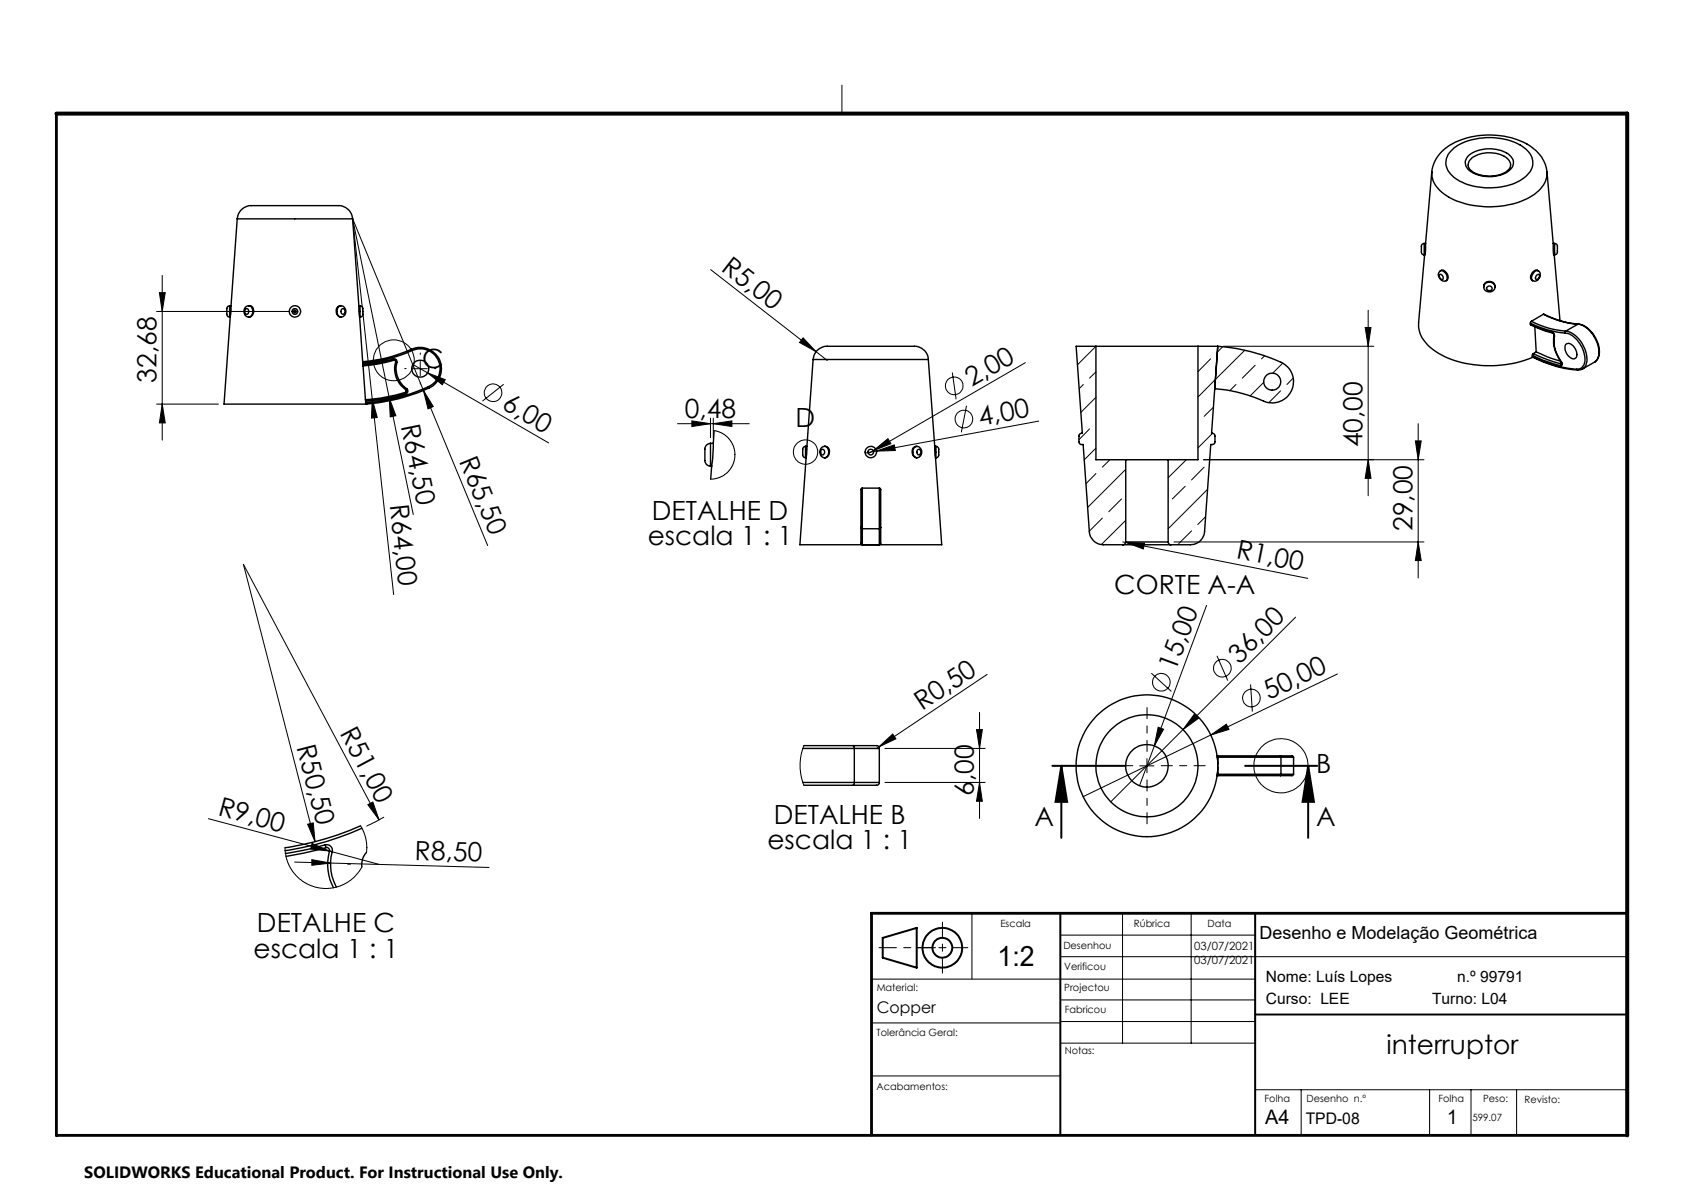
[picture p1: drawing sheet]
<svg xmlns="http://www.w3.org/2000/svg" width="297mm" height="210mm" viewBox="0 0 297 210" stroke-linecap="round" stroke-linejoin="round" font-family="sans-serif">
<g fill="none" stroke="#000" stroke-width=".18">
<path d="M148.5 15v5M62.2 38.6l12.5 30.3M62.2 38.6l3.5 31.8M62.2 38.6l10.7 52.1M27.6 54.9h23.4M28.1 51.6h1l-.5 3.3zM28.6 48.6v29M51.5 54.9h1M51.6 54.6l.8 .7M52 54.4v1M52.4 54.6l-.8 .7M125.3 47.5l18.6 14.5"/>
<path d="M141.6 59.6l2.3 2.4-2.9-1.6zM240.8 57.7h1l-.5 3.4zM241.3 54.7v32.7M27.6 71.3h10.9M28.6 71.3l.5 3.3h-1zM65.7 70.4l.8 3.2-1 .1zM65.7 70.4l3.7 34.4M68.7 70.2l1.1 3.1-1 .2zM72.8 64.3l2.6 1.4M72.8 65h2.6M74.1 63.7v2.5M74.7 68.9l1.7 2.8-.9 .4z"/>
<path d="M74.7 68.9l11.3 27.3M75.4 65.7l3.1 1.2-.5 .9zM75.4 65.7l21.4 12.4M88.8 67.8l-3.7 2.9M119.5 74.7h12.7M122 74.2l3.3 .5-3.3 .5zM125.3 73.7v3.5M125.8 74.7l3.3-.5v1zM125.8 73.7v3.5M125.9 75.9l1.3 .4 1.4 1 .4 .6 .4 1 .2 .8v.9l-.5 1.6-1 1.3-1.2 .7-1.6 .3M143.9 62l2 1.6M154 79.5l2.6-2.1 .5 .8z"/>
<path d="M154 79.5l-.9 .5M154.6 79.5l3.1-1.1 .2 1zM154.6 79.5l-2 .4M168 65.7l.6 4.7M170.5 71.5l-1 4.7M180.8 64l-26.8 15.5M183.2 74.3l-28.6 5.2M191.1 67.8l-.8 .7M192.2 75.6l-1.9 1.9M193.3 61.1l-3.3 3.2M193.3 70.1l-2.7 2.6M193.3 79l-2.1 2.1"/>
<path d="M193.3 65.6l-1.1 1.1M213.5 63.3l-2.2 2.2M213.9 76.4l-2.6 2.6M214 71.8l-1.6 1.6M215.7 61.1l-1.1 1.1M215.8 61.1h26.5M218 67.8l-1.1 1.1M219.5 61.8l-8.2 8.2M221.4 64.4l-2.3 2.3M222.9 67.4l-2.4 2.4M223 62.8l-.5 .5M225.8 68.9l-2 2.1"/>
<path d="M226.2 64l-1.7 1.8M228.1 66.7l-1.1 1.1M249.6 77.7h1l-.5 3.4zM250.1 74.7v27.2M193.3 83.5l-1.8 1.8M194.4 91.4l-2.2 2.2M195.8 81.1l-1.4 1.3M197.8 88l-2.3 2.2M198 95.6h.5M198.5 95.6l3.4 .2-.3 1zM198.5 95.6l32.1 6.4M198.5 82.8l-6.7 6.7"/>
<path d="M198.5 91.7l-4.3 4.3M207 95.6h44.1M209 85.8l-2.2 2.2M209.2 81.1l-3.2 3.1M210.1 93.6l-2.2 2.2M212.3 81.1h38.8M212.4 82.4l-2.3 2.2M212.6 91.1l-1.4 1.4M213 86.3l-7 6.9M241.3 81.1l.5 3.2h-1zM250.1 95.6l.5 3.2h-1zM174.1 118.9l-19.5 13.1"/>
<path d="M203.1 118.7l3.5 3.2M212.8 106.7l-9.2 24.8M214.6 115.6l1.9 4.4M228.5 108.8l-19.9 19.8M235.9 118.8l-44.9 21.7M141.8 131.5l-.4 1.2-.3 1.7 .1 2.1 .6 2M155 131.7l2.4-2.3 .6 .9zM156.1 138h17.6M156.1 132h17.6M172.2 128.6h1l-.4 3.4zM172.8 125.6v18.7M172.8 138l.4 3.3h-1z"/>
<path d="M201 135h2.5M202.3 133.8v2.5M203.6 131.5l-2.6 7M204.3 128.2l.9 .4-1.6 2.9zM208.6 128.6l-12.7 12.8M210.6 126l.7 .7-2.7 1.9zM213.5 129.6l2.8-1.9 .4 .9zM220.6 120.7l.3 4.8M36.8 144.3l21.3 5.8M50.3 149.5l.3 2 .4 1.1 .6 1 .9 1.1 .9 .7 1.1 .6 1.1 .4 1.1 .2 1.2 .1 1.2-.2 1.3-.4 .8-.5 1.2-.8 .9-1.1 .5-.8M52 152l34.3 1M54.3 145.3l.9-.2 .4 3.3z"/>
<path d="M55 151.6l3.3 .6-3.3 .4zM55 148.7l3.1 1.4-3.3-.4zM58.1 150.1l8.7 2.3M63.6 145.6l.6 1.1 .3 1.1 .2 1.4-.1 1.1M64.9 141.9l.9-.5 1.1 3.2zM66.9 144.6l-24-45.1 12.7 48.9M67.7 144.1l-3.1 1.6M153.7 172.6h67.7M171.4 161v11.6M187 164.9h34.4M187 168.7h100M187 176.3h34.4"/>
<path d="M198 161v22.9M210.1 161v22.9M153.7 189.7h33.3M153.7 180.4h33.3M187 183.9h34.4M187 180.1h34.4M221.4 192.1h65.4M229.5 192.1v8M252.1 192.1v8M259.4 192.1v8M267.5 192.1v8"/>
<circle cx="69.5" cy="63.5" r="3.6"/>
<circle cx="87" cy="69.2" r="1.56"/>
<circle cx="142.1" cy="79.7" r="2.15"/>
<circle cx="168.3" cy="68" r="1.56"/>
<circle cx="170" cy="73.9" r="1.55"/>
<circle cx="215.6" cy="117.8" r="1.55"/>
<circle cx="204.8" cy="120.3" r="1.55"/>
<circle cx="220.7" cy="123.1" r="1.56"/>
<circle cx="225.9" cy="135" r="4.8"/>
</g>
<g fill="none" stroke="#000" stroke-width=".35">
<path d="M185.6 135h12.7M187.2 135l1 6.4h-2zM187.2 135v12.7M219.6 135h12.7M230.7 135l1 6.4h-2zM230.7 135v12.7M155.7 165.4l6-1.8v7l-6-1.7zM187 161v39.1M221.4 161v39.1M221.4 178.9h65.4"/>
<circle cx="166.2" cy="167.1" r="1.75"/>
<circle cx="166.2" cy="167.1" r="3.5"/>
</g>
<path d="M71.6 65h-.2M74.1 62.5v-.3M74.1 67.5v.2M76.6 65h.3M61.8 152.4h-.5" fill="none" stroke="#000" stroke-width=".18" stroke-dasharray="15.2 1.3 1.3 1.3"/>
<path d="M199.8 135h-7.8M202.3 132.5v-7.7M202.3 137.5v7.8M204.8 135h7.7" fill="none" stroke="#000" stroke-width=".18" stroke-dasharray="15.2 1.3 1.3 1.3" stroke-dashoffset="13.3"/>
<path d="M161.7 167.1h9M166.2 162.6v9" fill="none" stroke="#000" stroke-width=".18" stroke-dasharray="6.3 1.3 1.3 1.3" stroke-dashoffset="3.8"/>
<path d="M165 167.1h-10" fill="none" stroke="#000" stroke-width=".18" stroke-dasharray="6.3 1.3 1.3 1.3" stroke-dashoffset="3.3"/>
<path d="M9.9 20v180.2h277.1M286.8 161h-133.1v39.1" fill="none" stroke="#000" stroke-width=".5"/>
<path d="M9.9 20h277.1v180.2" fill="none" stroke="#000" stroke-width=".7"/>
<g fill="#000">
<path d="M65.7 70.4l.8 3.2-1 .1zM68.7 70.2l1.1 3.1-1 .2zM74.7 68.9l1.7 2.8-.9 .4zM75.4 65.7l3.1 1.2-.5 .9zM141.6 59.6l2.3 2.4-2.9-1.6zM154 79.5l2.6-2.1 .5 .8zM154.6 79.5l3.1-1.1 .2 1zM198.5 95.6l3.4 .2-.3 1zM155 131.7l2.4-2.3 .6 .9zM204.3 128.2l.9 .4-1.6 2.9zM210.6 126l.7 .7-2.7 1.9zM213.5 129.6l2.8-1.9 .4 .9z"/>
<path d="M54.3 145.3l.9-.2 .4 3.3zM55 148.7l3.1 1.4-3.3-.4zM55 151.6l3.3 .6-3.3 .4zM64.9 141.9l.9-.5 1.1 3.2z"/>
<path d="M28.1 51.6h1l-.5 3.3zM28.6 71.3l.5 3.3h-1z"/>
<path d="M125.8 74.7l3.3-.5v1zM122 74.2l3.3 .5-3.3 .5z"/>
<path d="M240.8 57.7h1l-.5 3.4zM241.3 81.1l.5 3.2h-1z"/>
<path d="M249.6 77.7h1l-.5 3.4zM250.1 95.6l.5 3.2h-1z"/>
<path d="M172.8 138l.4 3.3h-1zM172.2 128.6h1l-.4 3.4z"/>
<path d="M230.7 135l1 6.4h-2zM187.2 135l1 6.4h-2z"/>
</g>
<g fill="none" stroke="#000" stroke-width=".25">
<path d="M41.8 38.6a2.73 2.73 0 0 1 3.3-2.3h13.6a2.99 2.99 0 0 1 3.4 1.6l.1 .7M41.8 38.6h20.4M41.8 38.6l-1.1 15.3M62.2 38.6l1.1 15.3M252.5 30.3a6.8 6.8 0 0 1 4.7-5.4 14.2 14.2 0 0 1 13 1.1 6.2 6.2 0 0 1 2.6 4.3M252.5 30.3a4.9 4.9 0 0 0 3 4.4 15.6 15.6 0 0 0 15.1-.4 4.6 4.6 0 0 0 2.2-4M252.5 30.3l-1.1 12.6M256.2 26.4a10.3 10.3 0 0 1 8.1-2 7.6 7.6 0 0 1 5.8 3.1 3 3 0 0 1-1.4 3.9 11.6 11.6 0 0 1-12 .1 3.1 3.1 0 0 1-1.1-4.6zM259 27.5a6.1 6.1 0 0 1 7.4 0 1.65 1.65 0 0 1-.4 2.7 6.2 6.2 0 0 1-7.2-.4 1.58 1.58 0 0 1 .2-2.3zM259.6 27.9a5.5 5.5 0 0 1 6.4 .2 1.34 1.34 0 0 1-.4 2.2 6 6 0 0 1-6.2-.3 1.34 1.34 0 0 1 .2-2.1zM272.8 30.3l1.1 12.6M40.5 53.9a.83 .83 0 0 0-.5 1.2v.3a.48 .48 0 0 0 .5 .5"/>
<path d="M40.5 53.9v2M40.5 53.9h.2M40.5 55.9h.1M40.6 55.9l-1.1 15.4h25M40.7 53.9l-.1 2M43.3 54.5a.47 .47 0 0 1 .6 .3 .47 .47 0 0 1-.3 .6 .53 .53 0 0 1-.3-.9zM43.9 53.9a1 1 0 0 0-.9 1 1 1 0 0 0 .9 1M43.9 53.9a1.04 1.04 0 0 1 .9 .9 1.04 1.04 0 0 1-.8 1.1h-.1a1.07 1.07 0 0 0 .7-1 1.07 1.07 0 0 0-.7-1zM60 53.9a1.03 1.03 0 0 0-.7 1.1 1.03 1.03 0 0 0 .8 .9M60 53.9h.1a1.07 1.07 0 0 0-.7 1 1.07 1.07 0 0 0 .7 1M60.1 53.9a1 1 0 0 1 .9 1 1 1 0 0 1-.9 1M60.3 54.5a.47 .47 0 0 1 .6 .3 .47 .47 0 0 1-.4 .6 .53 .53 0 0 1-.2-.9z"/>
<path d="M63.3 53.9l.1 2M63.3 53.9h.2M63.4 55.9l.6 7.9M63.4 55.9h.1M63.5 53.9a.83 .83 0 0 1 .5 1.2v.3a.48 .48 0 0 1-.5 .5M63.5 53.9v2M251.2 42.9a.83 .83 0 0 0-.5 1.2v.3a.48 .48 0 0 0 .5 .5M251.2 42.9v2M251.2 44.9h.1M251.2 42.9h.2M251.2 44.9l-1 12a5.7 5.7 0 0 0 3.2 5.2 19.4 19.4 0 0 0 14.7 1.7l2.2-.8M251.4 42.9l-.1 2"/>
<path d="M253.9 48.4a.5 .5 0 0 1 .5 .3 .5 .5 0 0 1 0 .6 .66 .66 0 0 1-.5-.9zM254 47.8a1.02 1.02 0 0 0-.2 1.2 1.02 1.02 0 0 0 1.2 .5M254 47.8a.66 .66 0 0 1 1.1 .2 .88 .88 0 0 1 0 1.4M254 47.8a1.15 1.15 0 0 1 1.1 1.7M261.7 50.6a.99 .99 0 0 0 1 .9 .99 .99 0 0 0 1-.9M261.7 50.6a.99 .99 0 0 1 1-1 .99 .99 0 0 1 1 1M261.7 50.6a1.01 1.01 0 0 1 1-.8 1.01 1.01 0 0 1 1 .8M269.9 57.2a14.2 14.2 0 0 0 3.9 1.5M269.9 57.2l2.9 1.1 .9 .3M269.9 57a16.1 16.1 0 0 0 6.1 1.7M269.9 57v.2M270.1 56.6a14.9 14.9 0 0 0 6.1 1.8"/>
<path d="M270.1 56.6l-.2 .4M270.3 48a.71 .71 0 0 1 1-.2 1.19 1.19 0 0 0-1.1 1.6l.1 .1a.89 .89 0 0 1 0-1.5zM270.7 57.6l.2 4.4M271 48.5a.3 .3 0 0 1 .5-.1 .3 .3 0 0 1 0 .5 .34 .34 0 0 1-.3 .4 .34 .34 0 0 1-.4-.3zM271.3 47.8a1.02 1.02 0 0 1 .2 1.2 1.02 1.02 0 0 1-1.2 .5M272.2 55.4h.1a16.4 16.4 0 0 0 6 1.7M272.2 55.4a15.8 15.8 0 0 0 6.1 1.8M272.2 55.4l-2.1 1.2M273.7 58.6a.63 .63 0 0 1 .4 .7M273.7 58.6l.1 .1M273.8 58.7l.3 .5M273.8 58.7h.1"/>
<path d="M273.9 42.9l.1 1.8v.2h.2M273.9 42.9h.3M274.1 59.2a5.8 5.8 0 0 0 1.2 4.6M274.1 59.2v.1M274.1 44.9l1 11.6M274.1 59.2h.1M274.1 59.3a5.9 5.9 0 0 0 1.3 4.5M274.2 42.9a.83 .83 0 0 1 .5 1.2v.3a.48 .48 0 0 1-.5 .5M274.2 42.9v2M276 58.7a4.4 4.4 0 0 1 3.3 3.2 2.71 2.71 0 0 1-.4 3l-.8 .2M276.2 58.4l-.2 .3M276.2 58.4a5.2 5.2 0 0 1 3.7 4.9 1.76 1.76 0 0 1-.8 1.7"/>
<path d="M278.3 57.2a4.3 4.3 0 0 1 3.2 2.8 3.4 3.4 0 0 1 0 3.6l-.2 .2M278.3 57.2l-2.1 1.2M278.3 57.1a4.5 4.5 0 0 1 3.4 3.1 2.88 2.88 0 0 1-.4 3.6M278.3 57.1v.1M64 63.8v.2M64 64v.3M64 64.3v.2M64 64.5l.5 6M64.5 70.5v.2M64.5 71v.3M64.5 70.7v.3M64.5 71.3h.1"/>
<path d="M69.4 63.3a.49 .49 0 0 1 .6 .6M69.4 63.3a26.8 26.8 0 0 1-5.4 1M69.4 63.3l.1 .2M69.5 63.5a26.3 26.3 0 0 1-5.5 1M69.5 63.5l.2 .1 .1 .2M69.8 63.8a4.4 4.4 0 0 0 1.8 4.9M69.8 63.8l.2 .1M70 63.9a4.3 4.3 0 0 0 1.7 4.6M71.5 69.2l.1 .2M71.5 69.2a32.7 32.7 0 0 1-7 1.3M71.6 69.4a32.5 32.5 0 0 1-7.1 1.3M71.6 68.7a.23 .23 0 0 1 .1 .3 .23 .23 0 0 1-.2 .2"/>
<path d="M71.7 68.5a.49 .49 0 0 1 .2 .5 .49 .49 0 0 1-.3 .4M71.7 68.5l-.1 .2M72.6 61.6a24.7 24.7 0 0 1-8.6 2.2M72.6 61.6l.1 .2M72.6 61.6a3.8 3.8 0 0 1 4.9 1.9 3.8 3.8 0 0 1-1.9 4.9M72.7 61.8a26.2 26.2 0 0 1-8.7 2.2M72.7 61.8a3.5 3.5 0 0 1 4.6 1.7 3.5 3.5 0 0 1-1.7 4.7M75.6 68.2a32.6 32.6 0 0 1-11.1 2.8M75.6 68.2v.2M75.6 68.4a32.5 32.5 0 0 1-11.1 2.9M125.3 78.2a1.15 1.15 0 0 0-1 1.4v1.4a1.05 1.05 0 0 0 1 1.2M125.3 78.2v4"/>
<path d="M125.3 78.2h.5M125.9 75.9l-.2 4.9-.4 3.7M142.1 78.7a.83 .83 0 0 0-.5 1.2v.3a.48 .48 0 0 0 .5 .5M142.1 78.7v2M142.1 78.7h.2M143.4 63.4a2.74 2.74 0 0 1 3.3-2.3h13.6a2.87 2.87 0 0 1 3.4 1.9v.4M143.4 63.4l-1.2 17.3M143.4 63.4h20.3M144.9 79.3a.47 .47 0 0 1 .6 .3 .47 .47 0 0 1-.4 .6 .53 .53 0 0 1-.2-.9zM145.5 78.7a1 1 0 0 0-.9 1 1 1 0 0 0 .9 1M145.6 78.7a1.03 1.03 0 0 1 .7 1.1 1.03 1.03 0 0 1-.8 .9M145.6 78.7h-.1a1.07 1.07 0 0 1 .7 1 1.07 1.07 0 0 1-.7 1"/>
<path d="M161.5 78.7a1.04 1.04 0 0 0-.7 1 1.04 1.04 0 0 0 .6 1h.3M161.5 78.7h.2a1.07 1.07 0 0 0-.7 1 1.07 1.07 0 0 0 .7 1M161.7 78.7a1 1 0 0 1 .9 1 1 1 0 0 1-.9 1M161.8 79.3a.47 .47 0 0 1 .7 .3 .47 .47 0 0 1-.4 .6 .53 .53 0 0 1-.3-.9zM163.7 63.4l1.2 15.3M164.9 78.7l.1 2M164.9 78.7h.2M165.1 78.7a.83 .83 0 0 1 .5 1.2v.3a.48 .48 0 0 1-.5 .5M165.1 78.7v2M193.3 61.1h-3.5l1.1 15.3a.49 .49 0 0 0-.6 .5v1a.54 .54 0 0 0 .7 .5l1.1 15.3a2.47 2.47 0 0 0 2.5 2.4h3.4M193.3 61.1h18M193.3 61.1v20h5.2"/>
<path d="M211.3 61.1h3.5M211.3 61.1v20h-5.3M214.8 61.1l-1.1 15.3a.49 .49 0 0 1 .6 .5v1a.54 .54 0 0 1-.8 .5l-1.1 15.3a2.47 2.47 0 0 1-2.5 2.4h-3.4M214.8 61.1a31.4 31.4 0 0 1 11.8 3.2 3.8 3.8 0 0 1 1 4.9 3.8 3.8 0 0 1-4.8 1.5 25.9 25.9 0 0 0-8.6-2.2M270.3 62.9a20.1 20.1 0 0 0 7.9 2.4M270.3 62.6a23.2 23.2 0 0 0 5 1.9M270.3 62.9a19.9 19.9 0 0 0 7.8 2.2M270.3 62.6v.3M270.4 62.4l-.1 .2M270.4 62.4a25.8 25.8 0 0 0 5 1.8M270.9 62l2.6 1.1 1.7 .6M270.9 62l-.5 .4"/>
<path d="M275.3 63.8l.1 .4M275.4 63.8a.36 .36 0 0 1 .2 .4 .36 .36 0 0 1-.3 .3M275.4 63.8h-.1M275.4 64.2l-.1 .3M275.4 64.2h.1M275.4 64.1v.1M276.1 60.8a.96 .96 0 0 1 1.5 .4 1.47 1.47 0 0 1 .2 2 1.72 1.72 0 0 1-1.8-1.7zM278.1 65.1l.1 .2M279.1 65l-.9 .3M281.3 63.8l-2.2 1.2M125.3 82.2h.2M142.1 80.7h.1"/>
<path d="M142.2 80.7l-1.1 15.4h25l-1.1-15.4M151.8 93l.3 .2M151.8 93v2.9l.3 .2M152.1 86.1l-.3 .1v6.8M152.1 93.2v2.9M152.1 86.1v7.1M152.1 96.1h3M152.1 86.1h3M152.1 93.2h3M155.1 86.1l.2 .1v6.8M155.1 93.2v2.9M155.1 86.1v7.1"/>
<path d="M155.3 93l-.2 .2M155.3 93v2.8l-.2 .3M165 80.7h.1M198 96.1h8.5M198.5 95.6a.54 .54 0 0 1-.5 .5M198.5 95.6h7.5M198.5 81.1h7.5M198.5 81.1v14.5M206 95.6a.48 .48 0 0 0 .5 .5M206 81.1v14.5M141.6 132h9.1M141.6 138h9.1"/>
<path d="M141.8 131.5h8.7M141.8 138.5h8.7M150.5 131.5h4.1a.48 .48 0 0 1 .5 .5M150.5 131.5l.2 .5M150.7 138l-.2 .5M150.7 132h4.4M150.7 138h4.4M150.7 132v6M155.1 138a.72 .72 0 0 1-1 .5h-3.6M155.1 132v6M214.7 133.3h.1M214.7 136.8h.1"/>
<path d="M214.7 133.5h.1M214.7 136.5h.1M214.7 136.5v.3M214.7 133.3v.2M214.7 133.5v.4M214.7 136.2v.3M214.8 133.3v.2M214.8 136.5v.3M214.8 133.5h11.1M214.8 136.5h11.1M214.8 133.3h11M214.8 136.8h11"/>
<path d="M214.8 133.5v1.4M214.8 135.2v1.3M225.8 133.3h2.1l.2 .2M225.8 133.3l.1 .2M225.9 136.5l-.1 .3M225.9 133.5h2.2M225.9 136.5h2.2M225.9 133.5v3M228.1 136.5l-.1 .3h-2.2M228.1 133.5v3M57.3 149a1.01 1.01 0 0 1 1.3 1.2M57.3 149l-2.6 .7-4.4 .8"/>
<path d="M57.3 149l.2 .5M57.5 149.5l-4.1 1-3 .5M57.5 149.5a.49 .49 0 0 1 .6 .6M58.1 150.1a8.9 8.9 0 0 0 .7 6.4M58.1 150.1l.5 .1M58.6 150.2a8.2 8.2 0 0 0 .7 6.2M63.6 145.6a50.6 50.6 0 0 1-13.3 3.9M63.8 146a50.2 50.2 0 0 1-13.5 4M64.6 150.3a3 3 0 0 0-.8 2.6"/>
<circle cx="52" cy="54.9" r=".51"/>
<circle cx="52" cy="54.9" r="1"/>
<circle cx="262.6" cy="50.8" r=".46"/>
<circle cx="74.1" cy="65" r="1.49"/>
<circle cx="153.6" cy="79.7" r=".51"/>
<circle cx="153.6" cy="79.7" r="1"/>
<circle cx="224.4" cy="67.3" r="1.5"/>
<circle cx="202.3" cy="135" r="9"/>
<circle cx="202.3" cy="135" r="12.5"/>
<circle cx="202.3" cy="135" r="3.8"/>
</g>
<text font-size="4.9" x="175.9" y="170.4">1:2</text>
<g font-size="4.7">
<text x="127" y="47.5" transform="rotate(38 127 47.5)">R5,00</text>
<text x="74.5" y="64.8">C</text>
<text x="27.6" y="67.5" transform="rotate(-90 27.6 67.5)">32,68</text>
<text x="171.4" y="68.2" transform="rotate(-30 171.4 68.2)">2,00</text>
<text x="70.7" y="75.1" transform="rotate(78 70.7 75.1)">R64,50</text>
<text x="88.3" y="72" transform="rotate(30 88.3 72)">6,00</text>
<text x="120.8" y="73.7">0,48</text>
<text x="140.3" y="75.2">D</text>
<text x="172.9" y="75.1" transform="rotate(-10 172.9 75.1)">4,00</text>
<text x="80.9" y="81.2" transform="rotate(68 80.9 81.2)">R65,50</text>
<text x="240.3" y="78.9" transform="rotate(-90 240.3 78.9)">40,00</text>
<text x="68.7" y="89" transform="rotate(84 68.7 89)">R64,00</text>
<text x="115" y="91.6">DETALHE D</text>
<text x="249.1" y="93.6" transform="rotate(-90 249.1 93.6)">29,00</text>
<text x="114.2" y="96.1">escala 1 : 1</text>
<text x="217.9" y="98.4" transform="rotate(11 217.9 98.4)">R1,00</text>
<text x="196.5" y="104.8">CORTE A-A</text>
<text x="207.3" y="118.5" transform="rotate(-70 207.3 118.5)">15,00</text>
<text x="218.6" y="117.2" transform="rotate(-45 218.6 117.2)">36,00</text>
<text x="162.6" y="125.4" transform="rotate(-34 162.6 125.4)">R0,50</text>
<text x="223.8" y="123.5" transform="rotate(-26 223.8 123.5)">50,00</text>
<text x="52.3" y="131.7" transform="rotate(76 52.3 131.7)">R50,50</text>
<text x="59.9" y="129.2" transform="rotate(62 59.9 129.2)">R51,00</text>
<text x="232.1" y="136.3">B</text>
<text x="38.3" y="143.7" transform="rotate(15 38.3 143.7)">R9,00</text>
<text x="171.8" y="140.3" transform="rotate(-90 171.8 140.3)">6,00</text>
<text x="135.4" y="149.8">escala 1 : 1</text>
<text x="136.5" y="145.3">DETALHE B</text>
<text x="182.4" y="145.6">A</text>
<text x="232.1" y="145.6">A</text>
<text x="73.1" y="151.6" transform="rotate(1 73.1 151.6)">R8,50</text>
<text x="45.3" y="164.3">DETALHE C</text>
<text x="44.7" y="168.9">escala 1 : 1</text>
<text x="244.5" y="185.9">interruptor</text>
</g>
<g font-size="3.5">
<text x="223.1" y="198.2">A4</text>
<text x="255.2" y="198.2">1</text>
</g>
<text font-size="3.2" x="222.1" y="165.6">Desenho e Modelação Geométrica</text>
<text font-size="2.9" x="14.9" y="207.6">SOLIDWORKS Educational Product. For Instructional Use Only.</text>
<g font-size="2.8">
<text x="154.6" y="178.7">Copper</text>
<text x="230.3" y="198.2">TPD-08</text>
</g>
<g font-size="2.7">
<text x="223.2" y="173.2">Nome: Luís Lopes</text>
<text x="257" y="173.2">n.º 99791</text>
<text x="223.2" y="177">Curso: LEE</text>
<text x="252.6" y="177">Turno: L04</text>
</g>
<g font-size="2">
<text x="210.6" y="167.5">03/07/2021</text>
<text x="210.6" y="170">03/07/2021</text>
</g>
<g font-size="1.8">
<text x="176.4" y="163.5">Escala</text>
<text x="187.5" y="167.3">Desenhou</text>
<text x="200" y="163.4">Rúbrica</text>
<text x="213" y="163.4">Data</text>
<text x="187.7" y="171.1">Verificou</text>
<text x="154.6" y="174.8">Material:</text>
<text x="187.7" y="174.8">Projectou</text>
<text x="187.8" y="178.6">Fabricou</text>
<text x="154.6" y="182.6">Tolerância Geral:</text>
<text x="187.8" y="185.9">Notas:</text>
<text x="154.6" y="192.3">Acabamentos:</text>
<text x="223" y="194.4">Folha</text>
<text x="230.4" y="194.4">Desenho n.º</text>
<text x="253.7" y="194.4">Folha</text>
<text x="259.7" y="197.7">599.07</text>
<text x="261.6" y="194.4">Peso:</text>
<text x="268.9" y="194.4">Revisto:</text>
</g>
</svg>
